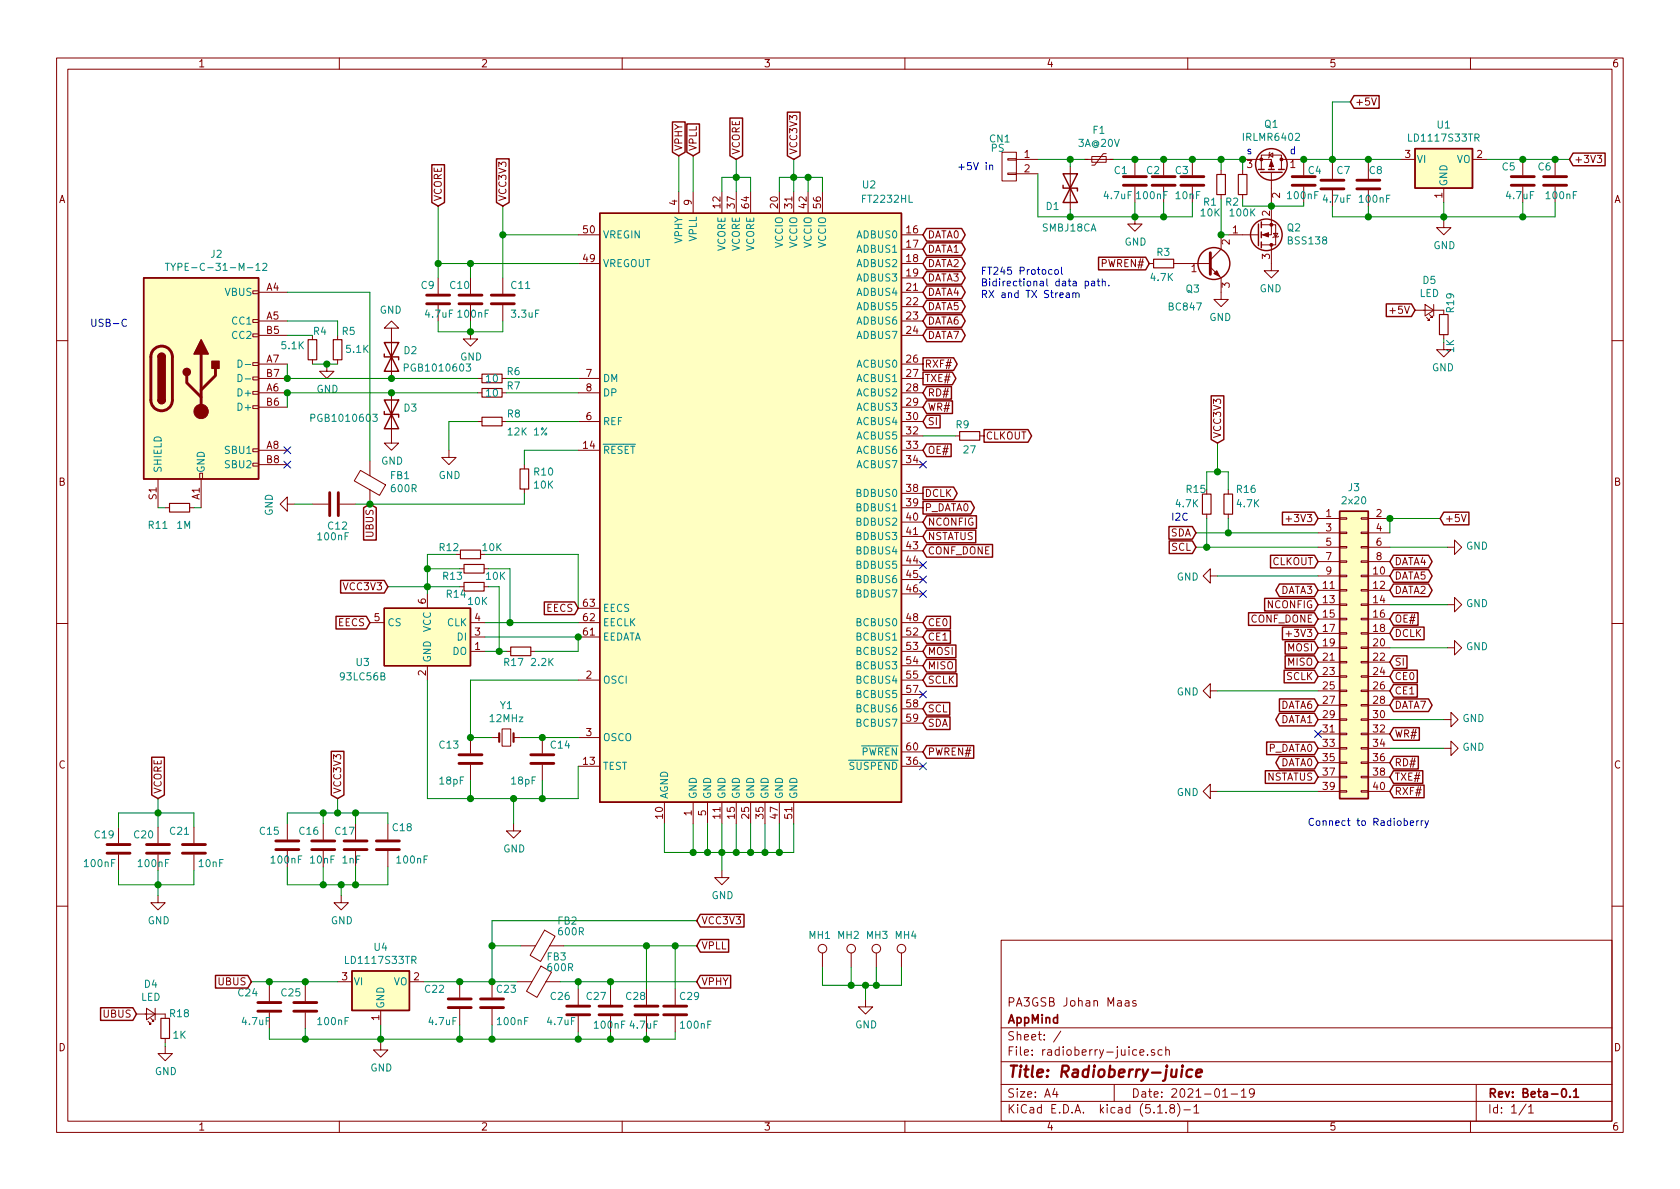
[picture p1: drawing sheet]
<svg xmlns="http://www.w3.org/2000/svg" width="297mm" height="210mm" viewBox="0 0 297 210" stroke-linecap="round" stroke-linejoin="round" font-family="sans-serif">
<g fill="none" stroke="#840000" stroke-width=".18">
<path d="M10 10.3h277v189.9h-277zM12 12.2h273v186.1h-273zM60 10.3v1.9M110 10.3v1.9M160 10.3v1.9M210 10.3v1.9M242.5 17.3l.4 1.3 .5-1.3M260 10.3v1.9M120 33.9v3.8M122.6 33.9v3.8M127.6 33.9v3.8M130.2 33.9v3.8"/>
<path d="M132.7 33.9v3.8M137.8 33.9v3.8M140.3 33.9v3.8M142.9 33.9v3.8M145.4 33.9v3.8M177.2 26.9h2.5v5.1h-2.5zM178.2 30.6h1.5v.3h-1.5zM178.2 28.1h1.5v.2h-1.5zM179.7 28.2h3.8M179.7 30.7h3.8M189.2 29.5v7.6M191.8 28.2h5"/>
<path d="M193 27.7h2.6v1h-2.6zM195.6 27.2h-.5l-1.6 2h-.5M200.7 38.3v1.3h1.2l-1.2 1.3-1.3-1.3h1.3M200.7 28.2v2.8M200.7 33v2.8M205.7 28.2v2.8M205.7 33v2.8M210.8 28.2v2.8M210.8 33v2.8M215.9 30.1v.8M215.9 34.4v.8M219.7 28.2h5.1v1.8"/>
<path d="M219.7 30.1v.8M219.7 34.4v.8M223 30v-2.6h3.6v2.6M223 39.7h2.6v3.6h-2.6M224.4 27.4l.6-.4v.8zM224.5 26.9l-.1 .1v.8l-.1 .1M224.8 36.4v5.1h-1.8M224.8 30.5v5.3M226.6 28.2h3.3M230.5 28.2v2.8M230.5 33v2.8M235.6 28.8v2.8"/>
<path d="M235.6 33.6v2.8M241.9 28.8v2.8M241.9 33.6v2.8M247.6 28.2h2.6M255.3 39v1.3h1.2l-1.2 1.2-1.3-1.2h1.3M255.3 33.3v2.5M260.3 28.2h2.6M269.2 28.2v2.8M269.2 33v2.8M275 28.2v2.8M275 33v2.8M282.4 27.5h.8l-.4 .5 .3 .1v.5l-.2 .1-.5-.1"/>
<path d="M44.7 59h1v.6h-1zM44.7 56.5h1v.5h-1zM44.7 51.4h1v.5h-1zM45.7 51.7h5.1M45.7 56.8h5.1M45.7 59.3h5.1M55.2 59.3v.8M59.7 59.3v.8M69.2 58h1.3l-1.3-1.2-1.3 1.2h1.3v8.9M77.5 49.1v2.8M77.5 54v2.8M83.2 58.7v1.2h1.3l-1.3 1.3-1.3-1.3h1.3"/>
<path d="M83.2 49.1v2.8M83.2 54v2.8M88.9 49.1v2.8M88.9 54v2.8M102.2 46.6h3.8M102.2 41.5h3.8M159.4 51.7h3.8M159.4 56.8h3.8M159.4 59.3h3.8M159.4 46.6h3.8M159.4 41.5h3.8M159.4 44.1h3.8"/>
<path d="M159.4 49.1h3.8M159.4 54.2h3.8M203.2 46.6h.8M207.5 46.6h6.5M214 47.2l1.9 1.9v3.9h-1.3l1.3 1.2 1.3-1.2h-1.3M215.9 41.5v2.6l-1.9 1.9M217.2 41.5h5.3M224.8 43.3v4.6h-1.3l1.3 1.2 1.3-1.2h-1.3M225.2 41.3h.7l-.3 .6zM226.1 41.8l-.2 .1h-.7l-.2 .1M250.2 54.9h5.1M252 53.8l1.5 1.1-1.5 1z"/>
<path d="M252.2 56.1l.5 .5h-.2h.2v-.2M252.7 55.6l.5 .5h-.2h.2v-.2M253.5 53.8v2.1M255.3 59.2v.7M10 60.2h2M44.7 79.4h1v.5h-1zM44.7 71.7h1v.6h-1zM44.7 69.2h1v.5h-1zM44.7 66.7h1v.5h-1zM44.7 64.1h1v.5h-1zM45.7 69.5h5.1M45.7 64.4h5.1"/>
<path d="M45.7 79.6h5.1M45.7 72h5.1M45.7 66.9h5.1M55.2 63.6v.8M57.8 64.4v1.3h1.3l-1.3 1.2-1.3-1.2h1.3M59.7 63.6v.8M69.2 69.5v8.9h1.3l-1.3 1.2-1.3-1.2h1.3M79.4 79.6v1.3h1.2l-1.2 1.3-1.3-1.3h1.3M84.5 74.5h.7M84.5 69.5h.7M84.5 66.9h.7M88.8 74.5h.7"/>
<path d="M88.8 69.5h.7M88.8 66.9h.7M102.2 74.5h3.8M102.2 69.5h3.8M102.2 79.6h3.8M102.2 66.9h3.8M159.4 77.1h3.8M159.4 74.5h3.8M159.4 69.5h3.8M159.4 64.4h3.8M159.4 79.6h3.8M159.4 72h3.8"/>
<path d="M159.4 66.9h3.8M168.9 77.1h.8M173.2 77.1h.8M255.3 60.6v1.2h-1.3l1.3 1.3 1.2-1.3h-1.2M285 60.2h2M27.9 84.7v5.1M29.2 89.8h.8M33.5 89.8h.8M35.3 83.7h.5v1h-.5zM35.6 84.7v5.1M44.7 81.9h1v.5h-1zM45.7 82.2h5.1"/>
<path d="M50.8 89.1v-1.2l-1.3 1.2 1.3 1.3v-1.3h1.3M55.2 89.1h2.8M60.1 89.1h2.8M63.7 83.2l4.5 2.5-1.1 1.9-4.5-2.6zM65.4 81.5v2.6M65.4 86.6v2.5M92.7 82.2v.7M92.7 86.5v.7M159.4 82.2h3.8M159.4 89.8h3.8M159.4 87.2h3.8M159.4 92.3h3.8"/>
<path d="M159.4 94.9h3.8M159.4 97.4h3.8M159.4 99.9h3.8M213.4 90.9v.8M217.2 86.6v.8M217.2 90.9v.8M227.4 91.8h1M233 91.7h3.9M233 94.2h3.9M233 96.8h3.9M233 99.3h3.9M236.9 99.2h1.2v.2h-1.2z"/>
<path d="M236.9 96.6h1.2v.3h-1.2zM236.9 94.1h1.2v.3h-1.2zM236.9 91.6h1.2v.2h-1.2zM240.7 99.2h1.2v.2h-1.2zM240.7 96.6h1.2v.3h-1.2zM240.7 94.1h1.2v.3h-1.2zM240.7 91.6h1.2v.2h-1.2zM241.9 91.7h3.8M241.9 94.2h3.8M241.9 96.8h3.8M241.9 99.3h3.8M255.9 96.8h1.3v-1.3l1.2 1.3-1.2 1.2v-1.2"/>
<path d="M258.4 91l.4 1.2 .4-1.2M10 110.3h2M65.4 110.1h2.5M75.6 105v2.6M75.6 117.7v2.6M81.3 100.6h.7M81.3 103.8h.7M83.2 115.2h2.5M83.2 112.6h2.5M83.2 110.1h2.5M85.6 100.6h.8M85.6 103.8h.8"/>
<path d="M89.5 115.2h.8M93.9 115.2h.7M102.2 112.6h3.8M102.2 110.1h3.8M102.2 107.6h3.8M159.4 115.2h3.8M159.4 112.6h3.8M159.4 110.1h3.8M159.4 102.5h3.8M159.4 105h3.8M159.4 117.7h3.8M214 101.8v-1.2l-1.3 1.2 1.3 1.3v-1.3h1.3"/>
<path d="M227.4 112.1h1M233 101.8h3.9M233 104.4h3.9M233 106.9h3.9M233 109.5h3.9M233 112h3.9M233 114.5h3.9M233 117.1h3.9M233 119.6h3.9M236.9 119.5h1.2v.3h-1.2zM236.9 117h1.2v.2h-1.2zM236.9 111.9h1.2v.2h-1.2z"/>
<path d="M236.9 109.3h1.2v.3h-1.2zM236.9 106.8h1.2v.3h-1.2zM236.9 104.3h1.2v.2h-1.2zM236.9 114.4h1.2v.3h-1.2zM236.9 101.7h1.2v.3h-1.2zM240.7 119.5h1.2v.3h-1.2zM240.7 117h1.2v.2h-1.2zM240.7 111.9h1.2v.2h-1.2zM240.7 109.3h1.2v.3h-1.2zM240.7 106.8h1.2v.3h-1.2zM240.7 104.3h1.2v.2h-1.2zM240.7 114.4h1.2v.3h-1.2z"/>
<path d="M240.7 101.7h1.2v.3h-1.2zM241.9 101.8h3.8M241.9 104.4h3.8M241.9 106.9h3.8M241.9 109.5h3.8M241.9 112h3.8M241.9 114.5h3.8M241.9 117.1h3.8M241.9 119.6h3.8M255.9 114.5h1.3v-1.2l1.2 1.2-1.2 1.3v-1.3M255.9 106.9h1.3v-1.2l1.2 1.2-1.2 1.3v-1.3M285 110.3h2"/>
<path d="M83.2 130.4v2.8M83.2 135.2v2.8M87 130.4h1.3M88.8 128.9h1.5v3h-1.5zM90.8 130.4h1.3M95.9 130.4v2.8M95.9 135.2v2.8M102.2 130.4h3.8M102.2 135.5h3.8M102.2 120.3h3.8M159.4 135.5h3.8M159.4 120.3h3.8"/>
<path d="M159.4 122.8h3.8M159.4 125.3h3.8M159.4 127.9h3.8M159.4 133h3.8M214 122.2v-1.3l-1.3 1.3 1.3 1.2v-1.2h1.3M214 139.9v-1.2l-1.3 1.2 1.3 1.3v-1.3h1.3M233 122.2h3.9M233 124.7h3.9M233 127.2h3.9M233 129.8h3.9M233 132.3h3.9M233 134.9h3.9"/>
<path d="M233 137.4h3.9M233 139.9h3.9M236.9 122h1.2v.3h-1.2zM236.9 124.6h1.2v.2h-1.2zM236.9 127.1h1.2v.3h-1.2zM236.9 129.7h1.2v.2h-1.2zM236.9 132.2h1.2v.3h-1.2zM236.9 134.7h1.2v.3h-1.2zM236.9 137.3h1.2v.2h-1.2zM236.9 139.8h1.2v.3h-1.2zM240.7 122h1.2v.3h-1.2zM240.7 124.6h1.2v.2h-1.2z"/>
<path d="M240.7 127.1h1.2v.3h-1.2zM240.7 129.7h1.2v.2h-1.2zM240.7 132.2h1.2v.3h-1.2zM240.7 134.7h1.2v.3h-1.2zM240.7 137.3h1.2v.2h-1.2zM240.7 139.8h1.2v.3h-1.2zM241.9 122.2h3.8M241.9 124.7h3.8M241.9 127.2h3.8M241.9 129.8h3.8M241.9 132.3h3.8M241.9 134.9h3.8"/>
<path d="M241.9 137.4h3.8M241.9 139.9h3.8M255.3 127.2h1.2v-1.2l1.3 1.2-1.3 1.3v-1.3M255.3 132.3h1.2v-1.2l1.3 1.2-1.3 1.3v-1.3M21 146.3v2.8M21 151.1v2.8M27.9 158.4v1.2h1.3l-1.3 1.3-1.2-1.3h1.2M27.9 146.3v2.8M27.9 151.1v2.8M34.3 146.3v2.8M34.3 151.1v2.8M50.8 145.7v2.8"/>
<path d="M50.8 150.5v2.8M57.1 145.7v2.8M57.1 150.5v2.8M60.3 158.4v1.2h1.3l-1.3 1.3-1.2-1.3h1.2M62.9 145.7v2.8M62.9 150.5v2.8M68.6 145.7v2.8M68.6 150.5v2.8M90.8 145.7v1.2h1.3l-1.3 1.3-1.3-1.3h1.3M117.5 141.9v3.8M122.6 141.9v3.8M125.1 141.9v3.8"/>
<path d="M127.6 153.9v1.3h1.3l-1.3 1.3-1.2-1.3h1.2M127.6 141.9v3.8M130.2 141.9v3.8M132.7 141.9v3.8M135.3 141.9v3.8M137.8 141.9v3.8M140.3 141.9v3.8M10 160.2h2M24.1 179.3h5.1v.8M25.9 178.3l1.5 1-1.5 1zM27.4 178.3v2M47.6 174.2v2.8"/>
<path d="M47.6 179.1v2.8M54 174.2v2.8M54 179.1v2.8M59.7 173.6h2.5M67.3 178.7v2.5M72.4 173.6h2.5M81.3 173.6v2.8M81.3 178.4v2.8M87 173.6v2.8M87 178.4v2.8M91.4 173.6h2.6M92.1 167.3h2.6"/>
<path d="M95.7 170.8l1.8 1.1-2.6 4.5-1.8-1.1zM96.3 164.5l1.8 1.1-2.5 4.4-1.9-1.1zM96.5 173.6h2.6M97.2 167.3h2.5M102.2 174.9v2.8M102.2 179.7v2.8M107.9 174.9v2.8M107.9 179.7v2.8M114.3 174.9v2.8M114.3 179.7v2.8M119.4 174.9v2.8M119.4 179.7v2.8"/>
<path d="M145.4 168.5v2.6M150.5 168.5v2.6M153 176.8v1.2h1.3l-1.3 1.3-1.2-1.3h1.2M154.9 168.5v2.6M159.4 168.5v2.6M177 166.3h108v32h-108zM199 177h.5l.1 .9M199.6 177.3l-.5 .1a.29 .29 0 0 0-.2 .2 .29 .29 0 0 0 .2 .3l.5-.1M200.8 177a.37 .37 0 0 0-.5 .1v.3l.5 .1 .1 .1-.2 .3-.4-.1M285 160.2h2M26.2 180.6l.5 .5h-.3h.3v-.3M26.7 180.1l.5 .5h-.3h.3v-.3"/>
<path d="M29.2 185v1.3h1.3l-1.3 1.3-1.3-1.3h1.3M29.2 183.6v.8M60 198.3v1.9M67.3 184.4v1.3h1.3l-1.3 1.2-1.3-1.2h1.3M110 198.3v1.9M160 198.3v1.9M177 194.8h108M177 191.8h108M177 187.8h108M177 181.8h108M186.5 192.5l-.4 1h1M186.8 193v1"/>
<path d="M187.6 182.3l-1.3 2M197 191.8v3M201.5 186.1l.8-.1-.1-.3-.4-.1-.3 .2 .1 .7h.6M202.9 186.5v.1M204.1 185.7l-.3-.1-.2 .2v.2l.5 .2v.3h-.5M204.7 196.8h.8M205.5 185.7l-.4-.1-.4 .3 .1 .6 .3 .1 .4-.1M206.1 185.7l.2-.1 .4 .1 .1 .9M206.1 185.1v1.5M206.2 196.7v.1M207.1 196l-.3-.3 .2-.3a.48 .48 0 0 1 .6 .1l-.1 .4a.52 .52 0 0 0-.6 .2 .52 .52 0 0 0 .1 .6l.4 .1 .2-.1 .1-.4-.3-.3M208.2 195.1a1.71 1.71 0 0 1 0 2.3"/>
<path d="M209.3 196.3h1.2M210 198.3v1.9M211.1 195.8l.4-.5v1.5M211.1 196.8h.9M216.2 194h.8M217.7 193.5h1.1M219.5 193l.4-.5v1.5M219.5 194h.8M221.8 193.2l-.3 .3h-.3l-.3-.3v-.4l.2-.2 .4-.1 .2 .2a1.13 1.13 0 0 1-.2 1.2l-.4 .1M260 198.3v1.9M261 191.8v6.5M269.8 195.2l-1.2 2"/>
<path d="M270.3 195.8l.4-.5v1.5M270.3 196.8h.8"/>
<circle cx="145.4" cy="167.8" r=".76"/>
<circle cx="150.5" cy="167.8" r=".76"/>
<circle cx="154.9" cy="167.8" r=".76"/>
<circle cx="159.4" cy="167.8" r=".76"/>
</g>
<path d="M276.2 192.7l.3-.2a.8 .8 0 0 1 .5 .8 .8 .8 0 0 1-.5 .7l-.3-.1-.1-.4zM277.6 193.9v.1M278.2 193l.5-.5v1.5M278.2 194h.9" fill="none" stroke="#840000" stroke-width=".3"/>
<path d="M209 189.1l-.2 1.3M209.1 188.4v.2M210.8 189.2a.68 .68 0 0 0-1 .3v.8l.3 .1 .6-.1M211.5 189.8l1-.2-.1-.4-.5-.1-.3 .3-.1 .9 .2 .1 .6-.1" fill="none" stroke="#840000" stroke-width=".41"/>
<g fill="none" stroke="#840000" stroke-width=".51">
<path d="M198.6 32.8h4.1M198.6 31.2h4.1M203.7 32.8h4.1M203.7 31.2h4.1M208.8 32.8h4.1M208.8 31.2h4.1M228.5 32.8h4M228.5 31.2h4M233.6 33.4h4M233.6 31.9h4M239.9 33.4h4.1M239.9 31.9h4.1"/>
<path d="M267.2 32.8h4.1M267.2 31.2h4.1M272.9 32.8h4.1M272.9 31.2h4.1M75.4 53.7h4.1M75.4 52.2h4.1M81.2 53.7h4M81.2 52.2h4M86.9 53.7h4M86.9 52.2h4M214 44.7v3.8M27.1 61.9a1.9 1.9 0 0 1 2.1-.6 1.9 1.9 0 0 1 1.3 1.8v7.6a1.9 1.9 0 0 1-1.9 1.9 1.9 1.9 0 0 1-1.9-1.9v-7.7l.1-.5z"/>
<path d="M33 66.4v1.3l2.6 2.5M35.6 62.6v10.2M38.1 65.1v1.3l-2.5 2.6M58.3 87.1v4.1M59.8 87.1v4.1M81.2 135h4M81.2 133.5h4M93.9 135h4M93.9 133.5h4M18.9 150.9h4.1M18.9 149.3h4.1M25.9 150.9h4.1"/>
<path d="M25.9 149.3h4.1M32.3 150.9h4M32.3 149.3h4M48.8 150.2h4M48.8 148.7h4M55.1 150.2h4.1M55.1 148.7h4.1M60.8 150.2h4.1M60.8 148.7h4.1M66.5 150.2h4.1M66.5 148.7h4.1M45.6 178.8h4.1"/>
<path d="M45.6 177.3h4.1M51.9 178.8h4.1M51.9 177.3h4.1M79.2 178.2h4.1M79.2 176.7h4.1M85 178.2h4M85 176.7h4M100.2 179.4h4.1M100.2 177.9h4.1M105.9 179.4h4.1M105.9 177.9h4.1M112.3 179.4h4"/>
<path d="M112.3 177.9h4M117.3 179.4h4.1M117.3 177.9h4.1"/>
</g>
<g fill="#ffffc2" stroke="#ffffc2" stroke-width=".18">
<path d="M67.9 107.6h15.3v10.1h-15.3z"/>
<path d="M25.4 49.1h20.3v35.6h-20.3z"/>
<path d="M250.2 26.3h10.1v7h-10.1z"/>
<path d="M62.2 171.7h10.2v7h-10.2z"/>
<path d="M236.9 90.4h5v50.8h-5z"/>
<path d="M106 37.7h53.4v104.2h-53.4z"/>
</g>
<g fill="none" stroke="#840000" stroke-width=".25">
<path d="M139.2 19.8h2.3v7.8l-1.2 .6-1.1-.6zM239.4 16.9h4.4v2.2h-4.4l-.6-1.1zM76.4 29.1h2.2v6.7l-1.1 .6-1.1-.6zM87.8 28.1h2.2v7.7l-1.1 .6-1.1-.6zM106 37.7h53.4v104.2h-53.4zM118.9 21.6h2.2v5.3l-1.1 .7-1.1-.7zM121.4 21.9h2.3v5l-1.1 .7-1.2-.7zM129.1 20.9h2.2v6.7l-1.1 .6-1.1-.6zM188 32.8v.5h2.5v.5M188 30.7l2.5 5.1h-2.5l2.5-5.1zM222.5 30h1M222.5 39.6v3.8"/>
<path d="M222.9 30.5h3.8M223 39.2v1.1M224.3 30h1M226.1 30h1M250.2 26.3h10.1v7h-10.1zM278.1 27.1h5.7v2.2h-5.7l-.6-1.1zM25.4 49.1h20.3v35.6h-20.3zM163.8 40.4h6.2l.7 1.1-.7 1.1h-6.2l-.6-1.1zM163.8 53.1h6.2l.7 1.1-.7 1.1h-6.2l-.6-1.1zM163.8 55.6h6.2l.7 1.2-.7 1.1h-6.2l-.6-1.1zM163.8 58.2h6.2l.7 1.1-.7 1.1h-6.2l-.6-1.1zM163.8 42.9h6.2l.7 1.2-.7 1.1h-6.2l-.6-1.1z"/>
<path d="M163.8 50.6h6.2l.7 1.1-.7 1.1h-6.2l-.6-1.1zM163.8 48h6.2l.7 1.1-.7 1.2h-6.2l-.6-1.2zM163.8 45.5h6.2l.7 1.1-.7 1.1h-6.2l-.6-1.1zM194.2 45.5h8.4l.6 1.1-.6 1.1h-8.4zM223 41v1M223 42.8v1M245.1 53.7h4.5l.6 1.2-.6 1.1h-4.5zM27.9 70.7a.63 .63 0 0 0 .7 .7 .63 .63 0 0 0 .6-.7M27.9 63.1a.63 .63 0 0 1 .7-.6 .63 .63 0 0 1 .6 .6M67.9 72.8v.5h2.6v.5M67.9 70.7l2.6 5.1h-2.6l2.6-5.1zM67.9 62.6v.5h2.6v.5"/>
<path d="M67.9 60.6l2.6 5.1h-2.6l2.6-5.1zM163.2 63.3h5.4l.6 1.1-.6 1.1h-5.4zM163.2 65.8h5.2l.6 1.1-.6 1.1h-5.2zM163.8 68.3h4.4v2.3h-4.4l-.6-1.1zM163.8 70.9h4.6v2.2h-4.6l-.6-1.1zM163.8 78.5h4.4v2.2h-4.4l-.6-1.1zM163.8 73.4h2.4v2.3h-2.4l-.6-1.2zM174 76h7.8l.6 1.1-.6 1.1h-7.8zM214.1 70h2.3v7.7l-1.1 .7-1.2-.7zM64.3 89.8l1.1-.7 1.1 .7v5.7h-2.2zM163.2 88.7h8.5l.6 1.1-.6 1.1h-8.5zM163.2 86.1h5.4l.6 1.1-.6 1.2h-5.4z"/>
<path d="M163.8 93.7h8.7v2.3h-8.7l-.6-1.1zM163.8 91.2h8.8v2.2h-8.8l-.6-1.1zM163.8 96.3h11.7v2.2h-11.7l-.6-1.1zM206.7 93.1h4.1l.7 1.1-.7 1.1h-4.1zM206.7 95.7h4.1l.7 1.1-.7 1.1h-4.1zM224.6 98.2h7.8l.6 1.1-.6 1.1h-7.8zM226.7 90.6h5.7l.6 1.1-.6 1.1h-5.7zM236.9 90.4h5v50.8h-5zM246.4 98.2h6.2l.6 1.1-.6 1.1h-6.2l-.7-1.1zM255.3 90.6h4.4v2.2h-4.4l-.7-1.1zM59.4 109h5.4l.6 1.1-.6 1.1h-5.4zM60.2 102.6h7.7l.7 1.2-.7 1.1h-7.7z"/>
<path d="M67.9 107.6h15.3v10.1h-15.3zM96.2 106.4h5.4l.6 1.2-.6 1.1h-5.4zM163.8 109h4.2v2.2h-4.2l-.6-1.1zM163.8 111.5h4.2v2.3h-4.2l-.6-1.2zM163.8 114.1h5.2v2.2h-5.2l-.6-1.1zM163.8 116.6h5.2v2.2h-5.2l-.6-1.1zM163.8 119.1h5.4v2.3h-5.4l-.6-1.1zM220.8 108.4h11.6l.6 1.1-.6 1.1h-11.6zM223.6 105.8h8.8l.6 1.1-.6 1.1h-8.8zM226.2 103.3h6.2l.6 1.1-.6 1.1h-6.2l-.6-1.1zM226.7 110.9h5.7l.6 1.1-.6 1.1h-5.7zM227.1 118.5h5.3l.6 1.1-.6 1.1h-5.3z"/>
<path d="M227.2 113.4h5.2l.6 1.1-.6 1.2h-5.2zM227.2 116h5.2l.6 1.1-.6 1.1h-5.2zM246.4 110.9h5.4v2.2h-5.4l-.7-1.1zM246.4 100.7h6.2l.6 1.1-.6 1.2h-6.2l-.7-1.2zM246.4 118.5h4.2v2.2h-4.2l-.7-1.1zM246.4 103.3h6.2l.6 1.1-.6 1.1h-6.2l-.7-1.1zM246.4 108.4h4.3v2.2h-4.3l-.7-1.1zM246.4 116h2.4v2.2h-2.4l-.7-1.1zM26.8 133.9h2.3v6.7l-1.2 .6-1.1-.6zM58.6 132.9h2.2v7.7l-1.1 .6-1.1-.6zM163.8 131.8h8.4v2.3h-8.4l-.6-1.1zM163.8 124.2h4.1v2.3h-4.1l-.6-1.2z"/>
<path d="M163.8 126.8h4.2v2.2h-4.2l-.6-1.1zM223.7 136.3h8.7l.6 1.1-.6 1.1h-8.7zM224 131.2h8.4l.6 1.1-.6 1.1h-8.4zM226.2 123.6h6.2l.6 1.1-.6 1.1h-6.2zM226.2 126.1h6.2l.6 1.1-.6 1.2h-6.2l-.6-1.2zM226.2 133.8h6.2l.6 1.1-.6 1.1h-6.2l-.6-1.1zM246.4 123.6h6.2l.6 1.1-.6 1.1h-6.2l-.7-1.1zM246.4 133.8h4.4v2.2h-4.4l-.7-1.1zM246.4 136.3h5.2v2.2h-5.2l-.7-1.1zM246.4 138.8h5.4v2.3h-5.4l-.7-1.2zM246.4 121.1h4.2v2.2h-4.2l-.7-1.1zM246.4 128.7h4.6v2.2h-4.6l-.7-1.1z"/>
<path d="M17.8 178.2h5.7l.6 1.1-.6 1.1h-5.7zM38.1 172.5h5.7l.6 1.1-.6 1.1h-5.7zM62.2 171.7h10.2v7h-10.2zM123.8 161.7h7.7v2.2h-7.7l-.6-1.1zM123.8 166.1h5v2.3h-5l-.6-1.1zM123.8 172.5h5.4v2.2h-5.4l-.6-1.1z"/>
<circle cx="224.8" cy="29.1" r="2.79"/>
<circle cx="214.6" cy="46.6" r="2.82"/>
<circle cx="223.9" cy="41.5" r="2.79"/>
</g>
<g fill="none" stroke="#840000" stroke-width=".2">
<path d="M215.1 30.9h1.6v3.5h-1.6zM218.9 30.9h1.6v3.5h-1.6zM204 45.8h3.5v1.6h-3.5zM254.5 55.6h1.5v3.6h-1.5zM54.5 60.1h1.5v3.5h-1.5zM58.9 60.1h1.6v3.5h-1.6zM85.2 73.8h3.6v1.5h-3.6zM85.2 68.7h3.6v1.5h-3.6zM85.2 66.2h3.6v1.5h-3.6zM169.7 76.3h3.5v1.5h-3.5zM30 89h3.5v1.5h-3.5zM81.4 97.3h3.6v1.5h-3.6z"/>
<path d="M82 99.8h3.6v1.5h-3.6zM91.9 82.9h1.6v3.6h-1.6zM212.6 87.4h1.5v3.5h-1.5zM216.4 87.4h1.5v3.5h-1.5zM82 103h3.6v1.5h-3.6zM90.3 114.4h3.6v1.5h-3.6zM28.4 180.1h1.6v3.5h-1.6z"/>
</g>
<g fill="#840000" stroke="#840000" stroke-width=".25">
<path d="M27.9 70.7h1.3a.63 .63 0 0 1-.6 .7 .63 .63 0 0 1-.7-.7z"/>
<path d="M28.1 62.7a.63 .63 0 0 1 .7-.2 .63 .63 0 0 1 .4 .6h-1.3z"/>
<path d="M27.9 63.1h1.3v7.6h-1.3z"/>
<path d="M37.5 63.9h1.2v1.2h-1.2z"/>
<path d="M35.6 60.1l1.2 2.5h-2.5z"/>
<circle cx="33" cy="65.8" r=".63"/>
</g>
<g fill="#840000" stroke="#840000" stroke-width=".18">
<path d="M224.8 28.4l.4 1.1h-.8z"/>
<path d="M214.6 48.4l.5-.5 .5 1z"/>
<path d="M223.3 41.5l1-.4v.8z"/>
<circle cx="35.6" cy="72.8" r="1.27"/>
<circle cx="223" cy="28.2" r=".25"/>
<circle cx="226.6" cy="28.2" r=".25"/>
<circle cx="224.8" cy="39.7" r=".25"/>
<circle cx="224.8" cy="43.3" r=".25"/>
</g>
<g fill="none" stroke="#008484" stroke-width=".18">
<path d="M29.2 46.6h.7M29.6 46.6v1.2M30.2 46.6l.4 .6 .4-.6M30.6 47.2v.6M45.3 47.8h.7M46.5 46.7l.4-.1 .3 .3-.8 .9h.8M42.1 63.7a.64 .64 0 0 1 .7 .6 .64 .64 0 0 1-.7 .6zM42.1 66.2a.64 .64 0 0 1 .7 .6 .64 .64 0 0 1-.7 .7zM43.4 64.5h.9M43.4 67h.9M55 73.9h.6v-.5l-.2-.2h-.4v1.3M65.9 73.2h.8l-.4 .5 .3 .2 .1 .4-.3 .2-.5-.1"/>
<path d="M71.5 65h.6v-.5l-.1-.1h-.5v1.2M82.4 64.4h.8l-.4 .4 .3 .2 .1 .4-.2 .2-.6-.1"/>
</g>
<path d="M88.3 129.7v1.5M90.8 129.7v1.5" fill="none" stroke="#840000" stroke-width=".38"/>
<g fill="none" stroke="#008400" stroke-width=".18">
<path d="M238.8 18h-3.2v10.8M77.5 36.4v12.7M88.9 36.4v12.7M120 27.6v6.3M122.6 27.6v6.3M127.6 33.9v-2.5h5.1v2.5M130.2 28.2v5.7M137.8 33.9v-2.5h7.6v2.5M140.3 28.2v5.7M142.9 31.4v2.5M183.5 28.2h8.3M183.5 30.7v7.6h27.3v-2.5"/>
<path d="M189.2 28.2v1.3M189.2 37.1v1.2M196.8 28.2h22.9v1.9M200.7 35.8v2.5M205.7 35.8v2.5M215.9 35.2v6.3h1.3M215.9 28.2v1.9M219.7 35.2v1.2h10.8v-.6M224.8 35.8v.6M229.9 28.2h17.7M241.9 28.2v.6M241.9 36.4v1.9"/>
<path d="M255.3 35.8v3.2M262.9 28.2h14.6M269.2 35.8v2.5M275 35.8v2.5h-39.4v-1.9M50.8 56.8h8.9v2.5M50.8 51.7h14.6v29.8M50.8 59.3h4.4M77.5 46.6h24.7M77.5 56.8v1.9h11.4v-1.9M83.2 46.6v2.5M83.2 56.8v1.9M88.9 41.5h13.3"/>
<path d="M50.8 64.4v2.5h33.7M55.2 64.4h4.5M84.5 74.5h-5.1v5.1M84.5 69.5h-33.7v2.5M89.5 74.5h12.7M89.5 69.5h12.7M89.5 66.9h12.7M102.2 79.6h-9.5v2.6M163.2 77.1h5.7M215.3 78.4v5M27.9 89.8h1.3M34.3 89.8h1.3"/>
<path d="M52.1 89.1h3.1M80.6 98h-5v7M85.7 98h16.5v9.6M92.7 87.2v1.9h-29.8M211.5 94.2h21.5M211.5 96.8h21.5M213.4 86.6v-3.2h3.8v3.2M213.4 91.7v5.1M217.2 91.7v2.5M245.7 96.8h10.2M254.6 91.7h-8.9v2.5M68.6 103.8h12.7"/>
<path d="M75.6 100.6h5.7M85.7 112.6h16.5v2.6h-7.6M85.7 110.1h16.5M85.7 115.2h3.8M86.4 103.8h1.9v11.4M86.4 100.6h3.8v9.5M215.3 101.8h17.7M245.7 106.9h10.2M245.7 114.5h10.2M75.6 120.3v20.9h26.6v-5.7M83.2 138v3.2M92.1 130.4h10.1"/>
<path d="M95.9 138v3.2M102.2 120.3h-19v10.1h3.8M215.3 139.9h17.7M215.3 122.2h17.7M245.7 127.2h9.6M245.7 132.3h9.6M21 146.3v-2.5h13.3v2.5M21 153.9v2.6h13.3v-2.6M27.9 141.2v5.1M27.9 153.9v4.5M50.8 145.7v-1.9h17.8v1.9M50.8 153.3v3.2h17.8v-3.2"/>
<path d="M57.1 143.8v1.9M57.1 153.3v3.2M59.7 141.2v2.6M60.3 156.5v1.9M62.9 143.8v1.9M62.9 153.3v3.2M90.8 141.2v4.5M117.5 145.7v5h22.8v-5M122.6 145.7v5M125.1 145.7v5M127.6 145.7v8.2M130.2 145.7v5"/>
<path d="M132.7 145.7v5M135.3 145.7v5M137.8 145.7v5M44.4 173.6h15.3M47.6 173.6v.6M54 173.6v.6M74.9 173.6h16.5M87 167.3h5.1M99.1 173.6h24.1M99.7 167.3h23.5M102.2 173.6v1.3M107.9 173.6v1.3"/>
<path d="M114.3 167.3v7.6M119.4 167.3v7.6M123.2 162.8h-36.2v10.8M145.4 171.1v3.1h14v-3.1M150.5 171.1v3.1M153 174.2v2.6M154.9 171.1v3.1M29.2 184.4v.6M47.6 181.9v1.9h71.8v-1.3M54 181.9v1.9M67.3 181.2v3.2M81.3 181.2v2.6"/>
<path d="M87 181.2v2.6M102.2 182.5v1.3M107.9 182.5v1.3M114.3 182.5v1.3"/>
</g>
<g fill="none" stroke="#0000c2" stroke-width=".18">
<path d="M175 29.3l.2-.1h.3v.8M175 29.2v.8M22.4 56.6a.6 .6 0 0 0-.9 .4 .6 .6 0 0 0 .6 .7l.3-.1M186 47.7h-.4l-.2 .2 .1 .6h.5M186.5 47.8l.2-.1 .4 .1v.5l-.1 .2h-.3l-.2-.1zM187.7 47.2v1.1l.2 .2M188.5 51.8h.5l.1 .8M189.1 52.1h-.4l-.2 .2v.3h.6M189.7 51.9l.2-.1h.3v.8M189.7 51.8v.8M190.2 52l.2-.2h.3l.1 .8M191.9 49.8l.3-.1 .3 .3-.1 .5h-.5"/>
<path d="M191.9 49.7v1.3M193 49.8h.5v.8M193.5 50l-.4 .1-.1 .2v.2h.5M194 49.7h.5M194.2 49.3v1.1l.3 .2M194.9 49.9l.2-.2 .3 .1v.8M194.9 49.3v1.3M196 50.4v.2M249.4 145.5l.6-.1-.1-.2-.4-.1-.1 .2v.6h.5M250.5 145.1v.9M250.9 145.1l-.4 .3M251.3 145.1v.9"/>
<path d="M251.6 145.1l-.3 .3M251.9 145.1l.3 .9M252.6 145.1l-.5 1.2-.2 .1"/>
</g>
<g fill="#008400" stroke="#008400" stroke-width=".25">
<circle cx="54" cy="173.6" r=".51"/>
<circle cx="215.9" cy="41.5" r=".51"/>
<circle cx="88.3" cy="115.2" r=".51"/>
<circle cx="215.9" cy="28.2" r=".51"/>
<circle cx="65.4" cy="89.1" r=".51"/>
<circle cx="137.8" cy="150.7" r=".51"/>
<circle cx="130.2" cy="150.7" r=".51"/>
<circle cx="219.7" cy="28.2" r=".51"/>
<circle cx="127.6" cy="150.7" r=".51"/>
<circle cx="57.8" cy="64.4" r=".51"/>
<circle cx="135.3" cy="150.7" r=".51"/>
<circle cx="132.7" cy="150.7" r=".51"/>
<circle cx="241.9" cy="28.2" r=".51"/>
<circle cx="125.1" cy="150.7" r=".51"/>
<circle cx="122.6" cy="150.7" r=".51"/>
<circle cx="224.8" cy="36.4" r=".51"/>
<circle cx="230.5" cy="28.2" r=".51"/>
<circle cx="119.4" cy="167.3" r=".51"/>
<circle cx="67.3" cy="183.8" r=".51"/>
<circle cx="57.2" cy="143.8" r=".51"/>
<circle cx="69.2" cy="66.9" r=".51"/>
<circle cx="69.2" cy="69.5" r=".51"/>
<circle cx="102.2" cy="112.6" r=".51"/>
<circle cx="62.9" cy="143.8" r=".51"/>
<circle cx="90.8" cy="141.2" r=".51"/>
<circle cx="95.9" cy="130.4" r=".51"/>
<circle cx="27.9" cy="143.8" r=".51"/>
<circle cx="83.2" cy="130.4" r=".51"/>
<circle cx="62.9" cy="156.5" r=".51"/>
<circle cx="95.9" cy="141.2" r=".51"/>
<circle cx="57.2" cy="156.5" r=".51"/>
<circle cx="83.2" cy="141.2" r=".51"/>
<circle cx="47.6" cy="173.6" r=".51"/>
<circle cx="27.9" cy="156.5" r=".51"/>
<circle cx="59.7" cy="143.8" r=".51"/>
<circle cx="54" cy="183.8" r=".51"/>
<circle cx="215.3" cy="83.4" r=".51"/>
<circle cx="81.3" cy="183.8" r=".51"/>
<circle cx="75.6" cy="103.8" r=".51"/>
<circle cx="81.3" cy="173.6" r=".51"/>
<circle cx="87" cy="173.6" r=".51"/>
<circle cx="102.2" cy="173.6" r=".51"/>
<circle cx="88.9" cy="41.5" r=".51"/>
<circle cx="83.2" cy="46.6" r=".51"/>
<circle cx="87" cy="183.8" r=".51"/>
<circle cx="77.5" cy="46.6" r=".51"/>
<circle cx="102.2" cy="183.8" r=".51"/>
<circle cx="108" cy="183.8" r=".51"/>
<circle cx="83.2" cy="58.7" r=".51"/>
<circle cx="114.3" cy="183.8" r=".51"/>
<circle cx="189.2" cy="38.3" r=".51"/>
<circle cx="114.3" cy="167.3" r=".51"/>
<circle cx="50.8" cy="69.5" r=".51"/>
<circle cx="50.8" cy="66.9" r=".51"/>
<circle cx="75.6" cy="100.6" r=".51"/>
<circle cx="90.2" cy="110.1" r=".51"/>
<circle cx="140.3" cy="31.4" r=".51"/>
<circle cx="153" cy="174.2" r=".51"/>
<circle cx="142.9" cy="31.4" r=".51"/>
<circle cx="154.9" cy="174.2" r=".51"/>
<circle cx="150.5" cy="174.2" r=".51"/>
<circle cx="130.2" cy="31.4" r=".51"/>
<circle cx="108" cy="173.6" r=".51"/>
<circle cx="87" cy="167.3" r=".51"/>
<circle cx="245.7" cy="91.7" r=".51"/>
<circle cx="275" cy="28.2" r=".51"/>
<circle cx="200.7" cy="38.3" r=".51"/>
<circle cx="189.2" cy="28.2" r=".51"/>
<circle cx="200.7" cy="28.2" r=".51"/>
<circle cx="205.7" cy="28.2" r=".51"/>
<circle cx="210.8" cy="28.2" r=".51"/>
<circle cx="205.7" cy="38.3" r=".51"/>
<circle cx="269.2" cy="28.2" r=".51"/>
<circle cx="269.2" cy="38.3" r=".51"/>
<circle cx="241.9" cy="38.3" r=".51"/>
<circle cx="255.3" cy="38.3" r=".51"/>
<circle cx="235.6" cy="28.2" r=".51"/>
<circle cx="217.2" cy="94.2" r=".51"/>
<circle cx="213.4" cy="96.8" r=".51"/>
<circle cx="60.3" cy="156.5" r=".51"/>
</g>
<g fill="none" stroke="#000084" stroke-width=".18">
<path d="M50.2 79l1.2 1.2M51.4 79l-1.2 1.2M50.2 81.6l1.2 1.2M51.4 81.6l-1.2 1.2M162.6 99.3l1.2 1.3M162.6 81.6l1.2 1.2M163.8 99.3l-1.2 1.3M163.8 81.6l-1.2 1.2M162.6 104.4l1.2 1.2M162.6 101.9l1.2 1.2M163.8 104.4l-1.2 1.2M163.8 101.9l-1.2 1.2"/>
<path d="M162.6 122.2l1.2 1.2M162.6 134.9l1.2 1.2M163.8 122.2l-1.2 1.2M163.8 134.9l-1.2 1.2M232.4 129.2l1.3 1.2M233.7 129.2l-1.3 1.2"/>
</g>
<text font-size="2.8" fill="#840000" x="178" y="190.5">Title: Radioberry-juice</text>
<g font-size="2.1" fill="#840000">
<text x="178" y="178">PA3GSB Johan Maas</text>
<text x="178" y="184">Sheet: /</text>
<text x="178" y="181">AppMind</text>
<text x="178" y="186.7">File: radioberry-juice.sch</text>
<text x="178" y="196.9">KiCad E.D.A. kicad (5.1.8)-1</text>
<text x="178" y="194.1">Size: A4</text>
<text x="200" y="194.1">Date: 2021-01-19</text>
<text x="263" y="194.1">Rev: Beta-0.1</text>
<text x="263" y="196.9">Id: 1/1</text>
</g>
<g font-size="1.8" fill="#840000">
<text x="35" y="11.9">1</text>
<text x="85" y="11.9">2</text>
<text x="135" y="11.9">3</text>
<text x="185" y="11.9">4</text>
<text x="235" y="11.9">5</text>
<text x="285" y="11.9">6</text>
<text x="239.5" y="18.7">+5V</text>
<text x="120.6" y="26.8" transform="rotate(-90 120.6 26.8)">VPHY</text>
<text x="123.2" y="26.8" transform="rotate(-90 123.2 26.8)">VPLL</text>
<text x="130.8" y="27.4" transform="rotate(-90 130.8 27.4)">VCORE</text>
<text x="141" y="27.4" transform="rotate(-90 141 27.4)">VCC3V3</text>
<text x="181.1" y="27.9">1</text>
<text x="220.5" y="29.7">3</text>
<text x="228.1" y="29.7">1</text>
<text x="248.4" y="27.9">3</text>
<text x="261.1" y="27.9">2</text>
<text x="278.3" y="28.8">+3V3</text>
<text x="10.4" y="35.9">A</text>
<text x="78.1" y="35.7" transform="rotate(-90 78.1 35.7)">VCORE</text>
<text x="89.5" y="35.7" transform="rotate(-90 89.5 35.7)">VCC3V3</text>
<text x="181.1" y="30.5">2</text>
<text x="226.3" y="35" transform="rotate(-90 226.3 35)">2</text>
<text x="255" y="35" transform="rotate(-90 255 35)">1</text>
<text x="285.4" y="35.9">A</text>
<text x="103.2" y="41.3">50</text>
<text x="119.8" y="36.3" transform="rotate(-90 119.8 36.3)">4</text>
<text x="122.3" y="36.3" transform="rotate(-90 122.3 36.3)">9</text>
<text x="127.4" y="36.8" transform="rotate(-90 127.4 36.8)">12</text>
<text x="129.9" y="36.8" transform="rotate(-90 129.9 36.8)">37</text>
<text x="132.5" y="36.8" transform="rotate(-90 132.5 36.8)">64</text>
<text x="137.5" y="36.8" transform="rotate(-90 137.5 36.8)">20</text>
<text x="140.1" y="36.8" transform="rotate(-90 140.1 36.8)">31</text>
<text x="142.6" y="36.8" transform="rotate(-90 142.6 36.8)">42</text>
<text x="145.2" y="36.8" transform="rotate(-90 145.2 36.8)">56</text>
<text x="160.3" y="41.3">16</text>
<text x="218" y="41.3">1</text>
<text x="224.5" y="38.2" transform="rotate(-90 224.5 38.2)">2</text>
<text x="103.2" y="46.3">49</text>
<text x="160.3" y="43.8">17</text>
<text x="160.3" y="46.3">18</text>
<text x="164" y="42.2">DATA0</text>
<text x="164" y="44.7">DATA1</text>
<text x="164" y="47.2">DATA2</text>
<text x="194.8" y="47.2">PWREN#</text>
<text x="217.4" y="43.3" transform="rotate(-90 217.4 43.3)">2</text>
<text x="224.5" y="45.8" transform="rotate(-90 224.5 45.8)">3</text>
<text x="47.1" y="51.4">A4</text>
<text x="160.3" y="48.9">19</text>
<text x="160.3" y="51.4">21</text>
<text x="160.3" y="54">22</text>
<text x="164" y="52.3">DATA4</text>
<text x="164" y="49.8">DATA3</text>
<text x="210.6" y="48.1">1</text>
<text x="217.4" y="50.9" transform="rotate(-90 217.4 50.9)">3</text>
<text x="47.1" y="56.5">A5</text>
<text x="47.1" y="59">B5</text>
<text x="160.3" y="56.5">23</text>
<text x="160.3" y="59">24</text>
<text x="164" y="54.9">DATA5</text>
<text x="164" y="57.4">DATA6</text>
<text x="164" y="59.9">DATA7</text>
<text x="246.2" y="55.5">+5V</text>
<text x="47.1" y="64.1">A7</text>
<text x="160.3" y="64.1">26</text>
<text x="163.4" y="65">RXF#</text>
<text x="47.1" y="69.2">A6</text>
<text x="47.1" y="71.7">B6</text>
<text x="47.1" y="66.7">B7</text>
<text x="103.7" y="66.7">7</text>
<text x="103.7" y="69.2">8</text>
<text x="160.3" y="66.7">27</text>
<text x="160.3" y="69.2">28</text>
<text x="160.3" y="71.7">29</text>
<text x="163.4" y="67.6">TXE#</text>
<text x="164" y="70.1">RD#</text>
<text x="103.7" y="74.3">6</text>
<text x="160.3" y="74.3">30</text>
<text x="160.3" y="76.8">32</text>
<text x="164" y="72.6">WR#</text>
<text x="164" y="75.2">SI</text>
<text x="174.2" y="77.7">CLKOUT</text>
<text x="215.9" y="77.6" transform="rotate(-90 215.9 77.6)">VCC3V3</text>
<text x="47.1" y="79.4">A8</text>
<text x="47.1" y="81.9">B8</text>
<text x="103.2" y="79.4">14</text>
<text x="160.3" y="79.4">33</text>
<text x="160.3" y="81.9">34</text>
<text x="164" y="80.3">OE#</text>
<text x="10.4" y="85.9">B</text>
<text x="27.7" y="88.3" transform="rotate(-90 27.7 88.3)">S1</text>
<text x="35.3" y="88.4" transform="rotate(-90 35.3 88.4)">A1</text>
<text x="160.3" y="87">38</text>
<text x="160.3" y="89.5">39</text>
<text x="163.4" y="87.9">DCLK</text>
<text x="285.4" y="85.9">B</text>
<text x="66" y="94.9" transform="rotate(-90 66 94.9)">UBUS</text>
<text x="160.3" y="92.1">40</text>
<text x="160.3" y="94.6">41</text>
<text x="163.4" y="90.4">P_DATA0</text>
<text x="164" y="95.5">NSTATUS</text>
<text x="164" y="93">NCONFIG</text>
<text x="206.9" y="94.9">SDA</text>
<text x="228.1" y="92.3">+3V3</text>
<text x="234.5" y="91.4">1</text>
<text x="234.5" y="94">3</text>
<text x="243.4" y="91.4">2</text>
<text x="243.4" y="94">4</text>
<text x="255.4" y="92.3">+5V</text>
<text x="160.3" y="97.1">43</text>
<text x="160.3" y="99.7">44</text>
<text x="164" y="98">CONF_DONE</text>
<text x="207.1" y="97.4">SCL</text>
<text x="224.9" y="99.9">CLKOUT</text>
<text x="234.5" y="96.5">5</text>
<text x="234.5" y="99.1">7</text>
<text x="234.5" y="101.6">9</text>
<text x="242.9" y="101.6">10</text>
<text x="243.4" y="96.5">6</text>
<text x="243.4" y="99.1">8</text>
<text x="246.5" y="99.9">DATA4</text>
<text x="60.9" y="104.4">VCC3V3</text>
<text x="75.3" y="106.8" transform="rotate(-90 75.3 106.8)">6</text>
<text x="103.2" y="107.3">63</text>
<text x="160.3" y="102.2">45</text>
<text x="160.3" y="104.8">46</text>
<text x="224.1" y="107.6">NCONFIG</text>
<text x="226.4" y="105">DATA3</text>
<text x="234" y="104.1">11</text>
<text x="234" y="106.7">13</text>
<text x="242.9" y="104.1">12</text>
<text x="242.9" y="106.7">14</text>
<text x="246.5" y="102.5">DATA5</text>
<text x="246.5" y="105">DATA2</text>
<text x="59.8" y="110.7">EECS</text>
<text x="66.2" y="109.8">5</text>
<text x="84" y="112.4">3</text>
<text x="84" y="109.8">4</text>
<text x="96.6" y="108.2">EECS</text>
<text x="103.2" y="112.4">61</text>
<text x="103.2" y="109.8">62</text>
<text x="160.3" y="109.8">48</text>
<text x="160.3" y="112.4">52</text>
<text x="164" y="110.7">CE0</text>
<text x="164" y="113.3">CE1</text>
<text x="221.2" y="110.1">CONF_DONE</text>
<text x="228.1" y="112.6">+3V3</text>
<text x="234" y="109.2">15</text>
<text x="234" y="111.8">17</text>
<text x="242.9" y="109.2">16</text>
<text x="242.9" y="111.8">18</text>
<text x="246.5" y="112.6">DCLK</text>
<text x="246.5" y="110.1">OE#</text>
<text x="75.3" y="119.5" transform="rotate(-90 75.3 119.5)">2</text>
<text x="84" y="114.9">1</text>
<text x="160.3" y="114.9">53</text>
<text x="160.3" y="117.5">54</text>
<text x="164" y="115.8">MOSI</text>
<text x="164" y="118.4">MISO</text>
<text x="227.7" y="115.2">MOSI</text>
<text x="227.7" y="117.7">MISO</text>
<text x="234" y="114.3">19</text>
<text x="234" y="116.8">21</text>
<text x="234" y="119.4">23</text>
<text x="242.9" y="114.3">20</text>
<text x="242.9" y="116.8">22</text>
<text x="242.9" y="119.4">24</text>
<text x="246.5" y="117.7">SI</text>
<text x="103.7" y="120">2</text>
<text x="160.3" y="120">55</text>
<text x="160.3" y="122.5">57</text>
<text x="160.3" y="125.1">58</text>
<text x="164" y="120.9">SCLK</text>
<text x="164" y="126">SCL</text>
<text x="226.4" y="125.3">DATA6</text>
<text x="227.4" y="120.3">SCLK</text>
<text x="234" y="121.9">25</text>
<text x="234" y="124.5">27</text>
<text x="242.9" y="121.9">26</text>
<text x="242.9" y="124.5">28</text>
<text x="246.5" y="125.3">DATA7</text>
<text x="246.5" y="122.8">CE1</text>
<text x="246.5" y="120.3">CE0</text>
<text x="103.7" y="130.2">3</text>
<text x="160.3" y="127.6">59</text>
<text x="164" y="128.5">SDA</text>
<text x="226.4" y="127.9">DATA1</text>
<text x="234" y="127">29</text>
<text x="234" y="129.5">31</text>
<text x="242.9" y="127">30</text>
<text x="242.9" y="129.5">32</text>
<text x="246.5" y="130.4">WR#</text>
<text x="10.4" y="135.9">C</text>
<text x="103.2" y="135.2">13</text>
<text x="160.3" y="135.2">36</text>
<text x="160.3" y="132.7">60</text>
<text x="164" y="133.6">PWREN#</text>
<text x="224.2" y="133">P_DATA0</text>
<text x="226.4" y="135.5">DATA0</text>
<text x="234" y="132.1">33</text>
<text x="234" y="134.6">35</text>
<text x="234" y="137.2">37</text>
<text x="242.9" y="132.1">34</text>
<text x="242.9" y="134.6">36</text>
<text x="242.9" y="137.2">38</text>
<text x="246.5" y="135.5">RD#</text>
<text x="285.4" y="135.9">C</text>
<text x="28.6" y="140.4" transform="rotate(-90 28.6 140.4)">VCORE</text>
<text x="60.3" y="140.4" transform="rotate(-90 60.3 140.4)">VCC3V3</text>
<text x="223.9" y="138">NSTATUS</text>
<text x="234" y="139.7">39</text>
<text x="242.9" y="139.7">40</text>
<text x="246.5" y="138">TXE#</text>
<text x="246.5" y="140.6">RXF#</text>
<text x="117.2" y="144.7" transform="rotate(-90 117.2 144.7)">10</text>
<text x="122.3" y="144.2" transform="rotate(-90 122.3 144.2)">1</text>
<text x="124.8" y="144.2" transform="rotate(-90 124.8 144.2)">5</text>
<text x="127.4" y="144.7" transform="rotate(-90 127.4 144.7)">11</text>
<text x="129.9" y="144.7" transform="rotate(-90 129.9 144.7)">15</text>
<text x="132.5" y="144.7" transform="rotate(-90 132.5 144.7)">25</text>
<text x="135" y="144.7" transform="rotate(-90 135 144.7)">35</text>
<text x="137.5" y="144.7" transform="rotate(-90 137.5 144.7)">47</text>
<text x="140.1" y="144.7" transform="rotate(-90 140.1 144.7)">51</text>
<text x="124" y="163.4">VCC3V3</text>
<text x="124" y="167.9">VPLL</text>
<text x="60.5" y="173.3">3</text>
<text x="73.2" y="173.3">2</text>
<text x="18.3" y="180">UBUS</text>
<text x="38.7" y="174.2">UBUS</text>
<text x="124" y="174.2">VPHY</text>
<text x="10.4" y="185.9">D</text>
<text x="67.1" y="180.4" transform="rotate(-90 67.1 180.4)">1</text>
<text x="285.4" y="185.9">D</text>
<text x="35" y="199.9">1</text>
<text x="85" y="199.9">2</text>
<text x="135" y="199.9">3</text>
<text x="185" y="199.9">4</text>
<text x="235" y="199.9">5</text>
<text x="285" y="199.9">6</text>
</g>
<g font-size="1.8" fill="#008484">
<text x="193.3" y="23.7">F1</text>
<text x="223.6" y="22.6">Q1</text>
<text x="254.2" y="22.7">U1</text>
<text x="175" y="25.2">CN1</text>
<text x="175.2" y="26.8">PS</text>
<text x="190.8" y="26">3A@20V</text>
<text x="220" y="24.9">IRLMR6402</text>
<text x="249.4" y="25">LD1117S33TR</text>
<text x="250.4" y="28.8">VI</text>
<text x="257.5" y="28.8">VO</text>
<text x="152.6" y="33.3">U2</text>
<text x="152.6" y="35.9">FT2232HL</text>
<text x="195.3" y="35.2">4.7uF</text>
<text x="197.1" y="30.8">C1</text>
<text x="201.1" y="35.2">100nF</text>
<text x="202.8" y="30.8">C2</text>
<text x="207.8" y="30.8">C3</text>
<text x="208" y="35.2">10nF</text>
<text x="227.8" y="35.2">100nF</text>
<text x="231.3" y="30.8">C4</text>
<text x="234.1" y="35.9">4.7uF</text>
<text x="236.4" y="30.8">C7</text>
<text x="240.5" y="35.9">100nF</text>
<text x="242.1" y="30.8">C8</text>
<text x="255.9" y="33" transform="rotate(-90 255.9 33)">GND</text>
<text x="265.6" y="30.1">C5</text>
<text x="266.4" y="35.2">4.7uF</text>
<text x="272" y="30.1">C6</text>
<text x="273.5" y="35.2">100nF</text>
<text x="184.4" y="40.9">SMBJ18CA</text>
<text x="185" y="37.1">D1</text>
<text x="212.3" y="38.3">10K</text>
<text x="212.8" y="36.4">R1</text>
<text x="216.7" y="36.4">R2</text>
<text x="217.6" y="38.3">100K</text>
<text x="227.6" y="40.9">Q2</text>
<text x="31.4" y="47.9">TYPE-C-31-M-12</text>
<text x="37.3" y="45.6">J2</text>
<text x="106.6" y="47.2">VREGOUT</text>
<text x="106.6" y="42.2">VREGIN</text>
<text x="120.6" y="43" transform="rotate(-90 120.6 43)">VPHY</text>
<text x="123.2" y="42.7" transform="rotate(-90 123.2 42.7)">VPLL</text>
<text x="128.3" y="44.5" transform="rotate(-90 128.3 44.5)">VCORE</text>
<text x="130.8" y="44.5" transform="rotate(-90 130.8 44.5)">VCORE</text>
<text x="133.3" y="44.5" transform="rotate(-90 133.3 44.5)">VCORE</text>
<text x="138.4" y="43.8" transform="rotate(-90 138.4 43.8)">VCCIO</text>
<text x="141" y="43.8" transform="rotate(-90 141 43.8)">VCCIO</text>
<text x="143.5" y="43.8" transform="rotate(-90 143.5 43.8)">VCCIO</text>
<text x="146" y="43.8" transform="rotate(-90 146 43.8)">VCCIO</text>
<text x="151.6" y="42.2">ADBUS0</text>
<text x="151.6" y="44.7">ADBUS1</text>
<text x="151.6" y="47.2">ADBUS2</text>
<text x="198.8" y="43.4">GND</text>
<text x="204.6" y="45.3">R3</text>
<text x="227.9" y="43.2">BSS138</text>
<text x="253.4" y="44.1">GND</text>
<text x="39.8" y="52.3">VBUS</text>
<text x="74.5" y="51.1">C9</text>
<text x="79.7" y="51.1">C10</text>
<text x="90.4" y="51.1">C11</text>
<text x="151.6" y="49.8">ADBUS3</text>
<text x="151.6" y="52.3">ADBUS4</text>
<text x="203.6" y="49.7">4.7K</text>
<text x="209.7" y="51.7">Q3</text>
<text x="222.7" y="51.7">GND</text>
<text x="251" y="52.5">LED</text>
<text x="251.6" y="50.2">D5</text>
<text x="41.2" y="57.4">CC1</text>
<text x="41.2" y="59.9">CC2</text>
<text x="55.4" y="59.2">R4</text>
<text x="60.5" y="59.2">R5</text>
<text x="67.1" y="55.5">GND</text>
<text x="75.3" y="56.2">4.7uF</text>
<text x="81.1" y="56.2">100nF</text>
<text x="90.6" y="56.2">3.3uF</text>
<text x="151.6" y="54.9">ADBUS5</text>
<text x="151.6" y="57.4">ADBUS6</text>
<text x="151.6" y="59.9">ADBUS7</text>
<text x="206.8" y="54.9">BC847</text>
<text x="213.8" y="56.8">GND</text>
<text x="257.1" y="55.2" transform="rotate(-90 257.1 55.2)">R19</text>
<text x="49.9" y="61.8">5.1K</text>
<text x="61.3" y="62.4">5.1K</text>
<text x="71.5" y="62.6">D2</text>
<text x="72" y="65.7">PGB1010603</text>
<text x="81.4" y="63.7">GND</text>
<text x="151.6" y="65">ACBUS0</text>
<text x="253.2" y="65.7">GND</text>
<text x="42.4" y="70.1">D+</text>
<text x="56" y="69.5">GND</text>
<text x="86" y="70.1">10</text>
<text x="86" y="67.6">10</text>
<text x="89.7" y="68.9">R7</text>
<text x="89.7" y="66.3">R6</text>
<text x="106.6" y="67.6">DM</text>
<text x="106.6" y="70.1">DP</text>
<text x="151.6" y="67.6">ACBUS1</text>
<text x="151.6" y="70.1">ACBUS2</text>
<text x="42.4" y="72.6">D+</text>
<text x="55.4" y="74.6">PGB1010603</text>
<text x="71.5" y="72.8">D3</text>
<text x="89.7" y="73.8">R8</text>
<text x="90.1" y="77">12K 1%</text>
<text x="106.6" y="75.2">REF</text>
<text x="151.6" y="72.6">ACBUS3</text>
<text x="151.6" y="75.2">ACBUS4</text>
<text x="151.6" y="77.7">ACBUS5</text>
<text x="169.1" y="75.7">R9</text>
<text x="28.6" y="83.7" transform="rotate(-90 28.6 83.7)">SHIELD</text>
<text x="36.2" y="83.7" transform="rotate(-90 36.2 83.7)">GND</text>
<text x="40" y="80.3">SBU1</text>
<text x="40" y="82.8">SBU2</text>
<text x="67.4" y="82.2">GND</text>
<text x="106.6" y="80.3">RESET</text>
<text x="151.6" y="80.3">ACBUS6</text>
<text x="151.6" y="82.8">ACBUS7</text>
<text x="170.5" y="80.2">27</text>
<text x="69.1" y="84.7">FB1</text>
<text x="69.3" y="87">600R</text>
<text x="77.5" y="84.7">GND</text>
<text x="94.5" y="84.1">R10</text>
<text x="94.5" y="86.4">10K</text>
<text x="151.6" y="87.9">BDBUS0</text>
<text x="208" y="89.7">4.7K</text>
<text x="209.8" y="87.2">R15</text>
<text x="218.7" y="87.2">R16</text>
<text x="218.8" y="89.7">4.7K</text>
<text x="237.4" y="89.2">2x20</text>
<text x="238.4" y="86.9">J3</text>
<text x="26.3" y="93.5">R11</text>
<text x="31.3" y="93.5">1M</text>
<text x="48.2" y="91.2" transform="rotate(-90 48.2 91.2)">GND</text>
<text x="56.3" y="95.5">100nF</text>
<text x="58.1" y="93.6">C12</text>
<text x="151.6" y="90.4">BDBUS1</text>
<text x="151.6" y="93">BDBUS2</text>
<text x="151.6" y="95.5">BDBUS3</text>
<text x="77.7" y="97.5">R12</text>
<text x="85.4" y="97.5">10K</text>
<text x="151.6" y="98">BDBUS4</text>
<text x="151.6" y="100.6">BDBUS5</text>
<text x="259.2" y="97.2">GND</text>
<text x="78.4" y="102.5">R13</text>
<text x="79" y="105.7">R14</text>
<text x="82.8" y="107">10K</text>
<text x="86" y="102.5">10K</text>
<text x="151.6" y="103.1">BDBUS6</text>
<text x="151.6" y="105.7">BDBUS7</text>
<text x="208.1" y="102.7">GND</text>
<text x="259.2" y="107.4">GND</text>
<text x="68.5" y="110.7">CS</text>
<text x="76.2" y="111.8" transform="rotate(-90 76.2 111.8)">VCC</text>
<text x="79" y="110.7">CLK</text>
<text x="80.9" y="113.3">DI</text>
<text x="106.6" y="113.3">EEDATA</text>
<text x="106.6" y="110.7">EECLK</text>
<text x="106.6" y="108.2">EECS</text>
<text x="151.6" y="110.7">BCBUS0</text>
<text x="151.6" y="113.3">BCBUS1</text>
<text x="63" y="117.8">U3</text>
<text x="76.2" y="117.2" transform="rotate(-90 76.2 117.2)">GND</text>
<text x="80" y="115.8">DO</text>
<text x="89.2" y="117.8">R17</text>
<text x="94" y="117.8">2.2K</text>
<text x="151.6" y="115.8">BCBUS2</text>
<text x="151.6" y="118.4">BCBUS3</text>
<text x="259.2" y="115">GND</text>
<text x="60.4" y="120.3">93LC56B</text>
<text x="88.5" y="125.4">Y1</text>
<text x="106.6" y="120.9">OSCI</text>
<text x="151.6" y="120.9">BCBUS4</text>
<text x="151.6" y="123.4">BCBUS5</text>
<text x="151.6" y="126">BCBUS6</text>
<text x="208.1" y="123">GND</text>
<text x="86.7" y="127.7">12MHz</text>
<text x="106.6" y="131.1">OSCO</text>
<text x="151.6" y="128.5">BCBUS7</text>
<text x="258.6" y="127.7">GND</text>
<text x="77.7" y="132.4">C13</text>
<text x="97.4" y="132.4">C14</text>
<text x="106.6" y="136.1">TEST</text>
<text x="150.3" y="136.1">SUSPEND</text>
<text x="152.3" y="133.6">PWREN</text>
<text x="258.6" y="132.8">GND</text>
<text x="77.8" y="138.7">18pF</text>
<text x="90.5" y="138.7">18pF</text>
<text x="118.1" y="141.3" transform="rotate(-90 118.1 141.3)">AGND</text>
<text x="123.2" y="141.3" transform="rotate(-90 123.2 141.3)">GND</text>
<text x="125.7" y="141.3" transform="rotate(-90 125.7 141.3)">GND</text>
<text x="128.3" y="141.3" transform="rotate(-90 128.3 141.3)">GND</text>
<text x="130.8" y="141.3" transform="rotate(-90 130.8 141.3)">GND</text>
<text x="133.3" y="141.3" transform="rotate(-90 133.3 141.3)">GND</text>
<text x="135.9" y="141.3" transform="rotate(-90 135.9 141.3)">GND</text>
<text x="138.4" y="141.3" transform="rotate(-90 138.4 141.3)">GND</text>
<text x="141" y="141.3" transform="rotate(-90 141 141.3)">GND</text>
<text x="208.1" y="140.8">GND</text>
<text x="16.8" y="148.3">C19</text>
<text x="23.8" y="148.3">C20</text>
<text x="30.1" y="147.6">C21</text>
<text x="46" y="147.6">C15</text>
<text x="53" y="147.6">C16</text>
<text x="59.3" y="147.6">C17</text>
<text x="69.5" y="147">C18</text>
<text x="15.1" y="153.3">100nF</text>
<text x="24.6" y="153.3">100nF</text>
<text x="35.3" y="153.3">10nF</text>
<text x="48.1" y="152.7">100nF</text>
<text x="54.9" y="152.7">10nF</text>
<text x="60.6" y="152.7">1nF</text>
<text x="70.3" y="152.7">100nF</text>
<text x="89" y="150.7">GND</text>
<text x="125.8" y="159">GND</text>
<text x="26.1" y="163.4">GND</text>
<text x="58.5" y="163.4">GND</text>
<text x="98.7" y="163.5">FB2</text>
<text x="98.9" y="165.4">600R</text>
<text x="143.1" y="166">MH1</text>
<text x="148.2" y="166">MH2</text>
<text x="153.2" y="166">MH3</text>
<text x="158.3" y="166">MH4</text>
<text x="61.4" y="170.5">LD1117S33TR</text>
<text x="66.2" y="168.1">U4</text>
<text x="96.7" y="169.8">FB3</text>
<text x="97" y="171.7">600R</text>
<text x="24.9" y="177">LED</text>
<text x="25.6" y="174.7">D4</text>
<text x="30.1" y="179.9">R18</text>
<text x="42.2" y="176.2">C24</text>
<text x="49.8" y="176.2">C25</text>
<text x="62.5" y="174.2">VI</text>
<text x="67.9" y="178.4" transform="rotate(-90 67.9 178.4)">GND</text>
<text x="69.6" y="174.2">VO</text>
<text x="75.2" y="175.6">C22</text>
<text x="87.9" y="175.6">C23</text>
<text x="97.4" y="176.8">C26</text>
<text x="103.8" y="176.8">C27</text>
<text x="110.8" y="176.8">C28</text>
<text x="120.3" y="176.8">C29</text>
<text x="30.6" y="183.7">1K</text>
<text x="42.9" y="181.3">4.7uF</text>
<text x="56.3" y="181.3">100nF</text>
<text x="75.9" y="181.3">4.7uF</text>
<text x="88.1" y="181.3">100nF</text>
<text x="96.9" y="181.3">4.7uF</text>
<text x="105.2" y="181.9">100nF</text>
<text x="111.5" y="181.9">4.7uF</text>
<text x="120.5" y="181.9">100nF</text>
<text x="151.2" y="181.9">GND</text>
<text x="27.4" y="190.1">GND</text>
<text x="65.5" y="189.5">GND</text>
</g>
<g font-size="1.8" fill="#0000c2">
<text x="220.3" y="27.3">s</text>
<text x="228" y="27.3">d</text>
<text x="169.2" y="30.1">+5V in</text>
<text x="173.4" y="48.6">FT245 Protocol</text>
<text x="173.4" y="50.6">Bidirectional data path.</text>
<text x="173.4" y="52.7">RX and TX Stream</text>
<text x="15.9" y="57.8">USB-C</text>
<text x="207" y="92.1">I2C</text>
<text x="231.1" y="146">Connect to Radioberry</text>
</g>
<text font-size="1.8" fill="#008400" x="257.1" y="62.3" transform="rotate(-90 257.1 62.3)">1K</text>
</svg>
